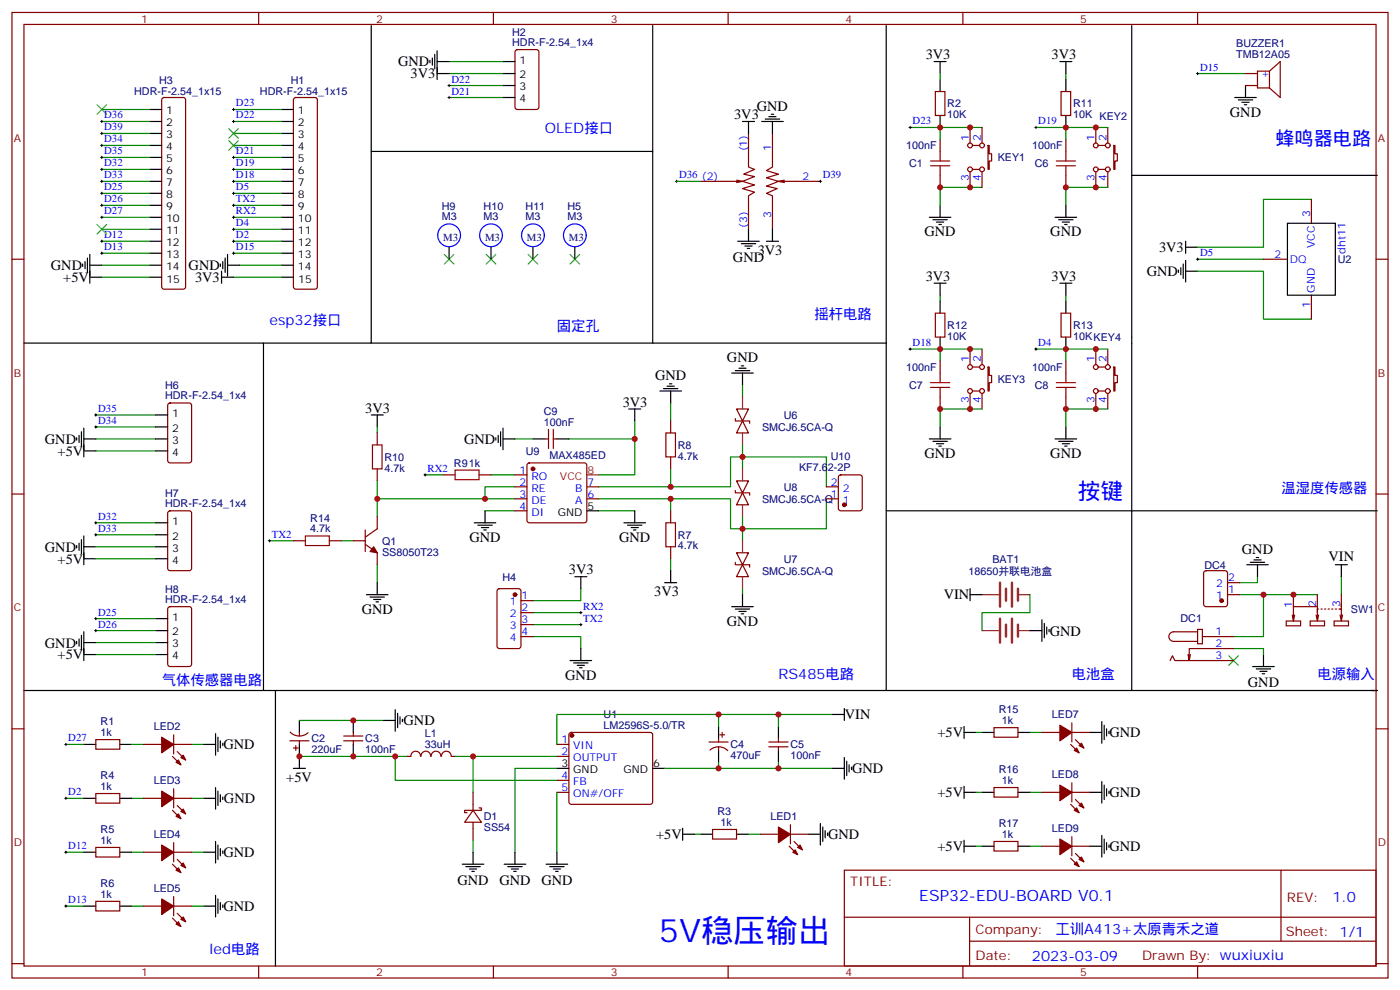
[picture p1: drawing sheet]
<svg xmlns="http://www.w3.org/2000/svg" width="412mm" height="292mm" viewBox="0 0 412 292" stroke-linecap="round" stroke-linejoin="round" font-family="sans-serif">
<g fill="none" stroke="#870000" stroke-width=".35">
<path d="M3.5 3.7h405.4v284.3h-405.4zM7.1 7.2h398.2v277.3h-398.2zM76.2 3.7v3.5M145.3 3.7v3.5M151.9 14.8l.5-.2h5.6l.7 .4v16.5l-.4 .7h-5.9l-.7-.4v-16.5zM214.5 3.7v3.5M283.6 3.7v3.5M352.8 3.7v3.5M47.9 28.9l.4-.2h5.7l.5 .2 .2 .5v55.1l-.3 .5-.4 .2h-5.7l-.5-.3-.2-.4v-55.1zM86.7 28.9l.4-.2h5.7l.5 .2 .2 .5v55.1l-.2 .5-.5 .2h-5.7l-.5-.3-.2-.4v-55.1zM220.5 39.3v9.9l1.7 .7-3.1 1.4 3.1 .7-3.5 1.4 3.5 1.1-3.5 1 3.5 1.1-1.7 1v9.9M227.5 39.3v9.9l-1.7 1 3.5 1.1-3.5 1.1 3.5 1-3.5 1.4 3.2 .7-3.2 1.4 1.7 .7v9.9"/>
<path d="M275.5 27h2.8v7h-2.8zM285.8 37.5v4.6M289.3 37.5v4.6M312.6 27h2.8v7h-2.8zM322.8 37.5v4.6M326.3 37.5v4.6M366.9 21.7h3.5M366.9 25.2h3.5M373.9 21l3.2-2.9v10.6l-3.2-2.8M373.9 21v4.9M373.9 21h-3.5v4.9h3.5M206.4 53.4h12.3"/>
<path d="M217 53.1l1.7 .3M218.7 53.4l-1.7 .4M229.3 53.4h12.4M229.3 53.4l1.8 .4M231.1 53.1l-1.8 .3M276.9 41.1v3.5M276.9 51.6v3.6M285.8 50.6v4.6M286.5 49.9h2.1M286.5 42.8h2.1M289.3 50.6v4.6M291 42.8h.4v2.5h.7v2.1h-.7v2.5h-.4z"/>
<path d="M314 41.1v3.5M314 51.6v3.6M322.8 50.6v4.6M323.5 49.9h2.1M323.5 42.8h2.1M326.3 50.6v4.6M328.1 42.8h.3v2.5h.7v2.1h-.7v2.5h-.3zM386.3 58.7v7.1M3.5 76.3h3.6M372.2 76.3h7M405.3 76.3h3.6M275.5 92.2h2.8v7.1h-2.8z"/>
<path d="M312.6 92.2h2.8v7.1h-2.8zM386.3 86.9v7.1M49.6 118.9l.5-.2h5.6l.7 .4v16.5l-.4 .7h-5.9l-.7-.4v-16.5zM276.9 106.3v3.6M276.9 116.9v3.5M285.8 102.8v4.6M285.8 115.9v4.5M286.5 115.1h2.1M286.5 108.1h2.1M289.3 102.8v4.6M289.3 115.9v4.5M291 108.1h.4v2.5h.7v2.1h-.7v2.4h-.4z"/>
<path d="M314 106.3v3.6M314 116.9v3.5M322.8 102.8v4.6M322.8 115.9v4.5M323.5 115.1h2.1M323.5 108.1h2.1M326.3 102.8v4.6M326.3 115.9v4.5M328.1 108.1h.3v2.5h.7v2.1h-.7v2.4h-.3zM111.1 127.5v3.5M111.1 138.1v3.5M130.5 139.8h3.6"/>
<path d="M141.1 139.8h3.5M151.7 139.8h3.5M155.5 136.5l.4-.2h16.3l.5 .2 .2 .5v16.2l-.3 .5-.4 .3h-16.3l-.5-.3-.2-.5v-16.2zM160.5 129.3h1.1M161.6 126.4v5.7M163 126.4v5.7M163 129.3h1M197.6 124v3.5M197.6 134.5v3.6M216.6 123.3v.7h4.2v.7M217 120.4h3.5l-1.8 3.6zM218.7 124l1.8 3.5h-3.5z"/>
<path d="M3.5 145.5h3.6M49.6 150.6l.5-.2h5.6l.7 .5v16.5l-.4 .6-5.9 .1-.7-.5v-16.5zM86.4 159.2h3.6M97 159.2h3.5M104.1 159.2h3.5M107.6 156.1v6.3M111.1 152.2v3.5l-3.5 2.5M151.7 143.4h3.5M151.7 146.9h3.5M151.7 150.4h3.5M172.9 143.4h3.5M172.9 146.9h3.5"/>
<path d="M197.6 150.4v3.6M216.6 144.4v.7h4.2v.7M217 141.6h3.5l-1.8 3.5zM218.7 145.1l1.8 3.6h-3.5zM243.4 143.4h3.5M243.4 146.9h3.5M247.2 140l.4-.2h5.7l.6 .5 .1 9.4-.5 .7h-5.9l-.6-.4-.1-9.5zM405.3 145.5h3.6M49.6 178.9l.5-.3h5.6l.7 .5v16.5l-.4 .6-5.9 .1-.7-.5v-16.4zM107.6 160.3l3.5 2.5v3.5M146.6 173.6l.5-.2h5.7l.6 .4 .1 16.5-.5 .6-5.9 .1-.6-.5-.1-16.4zM153.5 176.9h3.5"/>
<path d="M197.6 161v3.5M216.6 165.6v.7h4.2v.7M217 162.8h3.5l-1.8 3.5zM218.7 166.3l1.8 3.5h-3.5zM354.8 168.3l.4-.2h5.7l.6 .4 .1 9.4-.5 .7h-5.9l-.6-.4-.1-9.4zM361.6 175.1h3.5M361.6 171.6h3.5M381 175.1v3.5M388.1 178.6h-7.1v4.3M388.1 175.1v5.3M388.4 179.4h-.3v2.8M389.1 179.4h.4"/>
<path d="M390.2 179.4h.3M391.2 179.4h.4M392.3 179.4h.3M393.3 179.4h.4M394.4 179.4h.7v2.8M395.1 175.1v4.4M153.5 187.5h3.5M153.5 180.4h3.5M153.5 183.9h3.5M344.7 194.5l.7-1.4 .7 1.4h17.3M350.7 192.8l-.4 1.7M352.8 185.3h1.4v4.3h-1.4z"/>
<path d="M352.8 186.1h-7.1a1.41 1.41 0 0 0-1.4 1.4 1.41 1.41 0 0 0 1.4 1.4h7.1M354.2 187.5h9.2M363.4 191h-13.1v3.5l-.3-1.7M378.9 182.9h4.2v1.4h-4.2zM380.6 181.1l.4 1.8M381.4 181.1l-.4 1.8M385.9 182.9h4.3v1.4h-4.3zM387.7 181.1l.4 1.8 .3-1.8M393 182.9h4.2v1.4h-4.2zM394.8 181.1l.3 1.8 .4-1.8M3.5 214.6h3.6M28.2 217.8h7.1v2.8h-7.1z"/>
<path d="M42.3 219.2h5.3M51.2 219.2h5.2M51.2 216.4v5.6M85.4 218.2h5.6M85.5 215.6a3.8 3.8 0 0 0 5.2 .2M87.1 219.6v1.4M88.2 215.7v1M88.2 218.2v1M101.2 218.2h5.7M101.2 216.7h5.7M104.1 215.7v1M104.1 218.2v1"/>
<path d="M164 219.2h3.6M167.8 215.9l.5-.2h23.3l.5 .2 .2 .5v19.7l-.3 .5-.4 .3h-23.3l-.5-.3-.2-.5v-19.7zM208.8 218.5h5.7M211.7 217.5v1M211.7 219.9v1.1M212 216.4h1.4M212.7 215.7v1.4M226.5 218.5h5.6M226.5 219.9h5.6M229.3 217.5v1M229.3 219.9v1.1M292.8 214.3h7.1v2.8h-7.1z"/>
<path d="M306.9 215.7h5.3M315.4 219.2l2.5 2.5M315.7 215.7h5.3M315.7 212.9v5.6M316.8 217.8l2.5 2.5M405.3 214.6h3.6M28.2 233.7h7.1v2.8h-7.1zM42.3 235.1h5.3M50.8 238.6l2.5 2.5M50.8 222.7l2.5 2.5M51.2 235.1h5.2M51.2 232.3v5.6"/>
<path d="M52.2 237.2l2.5 2.5M52.2 221.3l2.5 2.5M86.4 220.3h1.4M119.9 222.7h1.1M121 222.7a1.41 1.41 0 0 1 1.5-1.5 1.41 1.41 0 0 1 1.4 1.5M124 222.7a1.41 1.41 0 0 1 1.4-1.5 1.41 1.41 0 0 1 1.4 1.5M127 222.7a1.41 1.41 0 0 1 1.4-1.5 1.41 1.41 0 0 1 1.4 1.5M130.1 222.7a1.41 1.41 0 0 1 1.4-1.5 1.41 1.41 0 0 1 1.4 1.5M133 222.7h1.1M139.3 238.6l2.5 3.5h-4.9zM139.3 233.3v5.3M141.1 237.9h.7v.7h-4.9v.7h.7"/>
<path d="M164 222.7h3.6M164 229.8h3.6M164 233.3h3.6M209.1 220.9a3.8 3.8 0 0 1 5.3 .2M292.8 231.9h7.1v2.8h-7.1zM306.9 233.3h5.3M315.4 236.9l2.5 2.4M315.7 233.3h5.3M315.7 230.5v5.6M316.8 235.4l2.5 2.5M28.2 249.6h7.1v2.8h-7.1zM42.3 251h5.3"/>
<path d="M50.8 254.5l2.5 2.5M51.2 248.1v5.7M51.2 251h5.2M52.2 253.1l2.5 2.5M139.3 242.1v5.3M209.9 244.3h7.1v2.8h-7.1zM224 245.7h5.3M232.5 249.2l2.4 2.5M232.8 245.7h5.3M232.8 242.9v5.6M233.9 247.8l2.5 2.5M248.7 256.3h156.6v28.2h-156.6z"/>
<path d="M292.8 247.8h7.1v2.8h-7.1zM306.9 249.2h5.3M315.4 252.7l2.5 2.5M315.7 246.4v5.6M315.7 249.2h5.3M316.8 251.3l2.5 2.5M377.3 256.3v20.9M28.2 265.4h7.1v2.9h-7.1zM42.3 266.8h5.3M50.8 270.4l2.5 2.4M51.2 264v5.7M51.2 266.8h5.2"/>
<path d="M52.2 269l2.5 2.4M248.7 270.1h156.5M285.6 277.2h119.6M285.6 270.1v14.1M3.5 283.8h3.6M76.2 284.5v3.5M145.3 284.5v3.5M214.5 284.5v3.5M283.6 284.5v3.5M352.8 284.5v3.5M405.3 283.8h3.6"/>
<circle cx="285.8" cy="49.9" r=".71"/>
<circle cx="285.8" cy="42.8" r=".71"/>
<circle cx="289.3" cy="49.9" r=".71"/>
<circle cx="289.3" cy="42.8" r=".71"/>
<circle cx="322.8" cy="42.8" r=".71"/>
<circle cx="322.8" cy="49.9" r=".71"/>
<circle cx="326.3" cy="42.8" r=".71"/>
<circle cx="326.3" cy="49.9" r=".71"/>
<circle cx="285.8" cy="115.1" r=".71"/>
<circle cx="285.8" cy="108.1" r=".71"/>
<circle cx="289.3" cy="115.1" r=".71"/>
<circle cx="289.3" cy="108.1" r=".71"/>
<circle cx="322.8" cy="115.1" r=".71"/>
<circle cx="322.8" cy="108.1" r=".71"/>
<circle cx="326.3" cy="115.1" r=".71"/>
<circle cx="326.3" cy="108.1" r=".71"/>
</g>
<g fill="none" stroke="#000" stroke-width=".35">
<path d="M109.4 7.5v93.5h-102.3M126.6 17.8v.7M127.4 17.1v2.1M128.1 16v4.2M128.8 18.1h3.5M128.8 15v8.4M148.2 18.1h3.5M192.3 7.5v93.5M261.1 7.5v93.5M275.2 18.1h3.5M276.9 18.1v3.6M312.2 18.1h3.5"/>
<path d="M314 18.1v3.6M333.4 7.5v195.8h-72.3M44.1 32.2h3.5M44.1 35.8h3.5M44.1 39.3h3.5M82.9 32.2h3.5M82.9 35.8h3.5M82.9 39.3h3.5M128.8 21.7h3.5M148.2 21.7h3.5M148.2 25.2h3.5M148.2 28.7h3.5"/>
<path d="M218.7 35.8h3.5M220.5 35.8v3.5M224.4 35.8h6.3M225.4 35.1h4.3M226.5 34.4h2.1M227.2 33.7h.7M227.5 35.8v3.5M276.9 23.4v3.6M276.9 34v3.5M314 23.4v3.6M314 34v3.5M363.7 28.7h6.4"/>
<path d="M364.8 29.4h4.2M365.8 30.1h2.1M366.5 30.8h.7M366.9 25.2v3.5M44.1 42.8h3.5M44.1 46.4h3.5M44.1 49.9h3.5M44.1 53.4h3.5M44.1 56.9h3.5M82.9 42.8h3.5M82.9 46.4h3.5M82.9 49.9h3.5"/>
<path d="M82.9 53.4h3.5M82.9 56.9h3.5M109.4 44.6h82.9M333.4 51.6h72.3M24.3 77.8v.7M25 77v2.2M25.8 76v4.2M26.5 78.1h3.5M26.5 74.9v8.5M44.1 60.5h3.5M44.1 64h3.5M44.1 67.5h3.5"/>
<path d="M44.1 71h3.5M44.1 74.6h3.5M44.1 78.1h3.5M64.9 77.8v.7M65.3 79.9v3.5M65.6 77v2.2M66.3 76v4.2M67 78.1h3.6M67 74.9v6.4M82.9 60.5h3.5M82.9 64h3.5M82.9 67.5h3.5"/>
<path d="M82.9 71h3.5M82.9 74.6h3.5M82.9 78.1h3.5M132.3 72.8v3.5M144.6 72.8v3.5M157 72.8v3.5M169.3 72.8v3.5M217.3 71h6.4M218.4 71.8h4.2M219.4 72.5h2.1M220.1 73.2h.7M220.5 67.5v3.5"/>
<path d="M225.8 71h3.5M227.5 67.5v3.5M273.8 64h6.3M274.8 64.7h4.2M275.9 65.4h2.1M276.6 66.1h.7M276.9 60.5v3.5M310.8 64h6.3M311.9 64.7h4.2M312.9 65.4h2.1M313.6 66.1h.7M314 60.5v3.5"/>
<path d="M347.1 79.5v.7M347.8 78.8v2.1M348.5 77.8v4.2M349.2 79.9h3.6M349.2 71v3.6M349.2 76.7v6.3M349.2 72.8h3.6M379.2 65.8h14.1v21.1h-14.1zM26.5 81.6h3.5M44.1 81.6h3.5M65.3 81.6h3.5M82.9 81.6h3.5"/>
<path d="M275.2 83.4h3.5M276.9 83.4v3.5M276.9 88.7v3.5M276.9 99.3v3.5M312.2 83.4h3.5M314 83.4v3.5M314 88.7v3.5M314 99.3v3.5M77.6 101v102.3M109.4 101h151.7M194.4 115.1h6.3M195.4 114.4h4.3"/>
<path d="M196.5 113.7h2.1M197.2 113h.7M197.6 115.1v3.6M215.5 109.9h6.4M216.6 109.1h4.2M217.7 108.4h2.1M218.4 107.7h.7M218.7 109.9v3.5M261.1 101v49.4h144.6M22.6 128.9v.7M23.3 128.2v2.1M24 127.1v4.3"/>
<path d="M24.7 129.3h3.5M24.7 132.8h3.5M24.7 126.1v8.4M45.9 129.3h3.5M45.9 132.8h3.5M45.9 122.2h3.5M45.9 125.7h3.5M109.4 122.2h3.5M111.1 122.2v3.5M146 128.9v.7M146.8 128.2v2.1M147.5 127.1v4.3"/>
<path d="M148.2 129.3h3.5M148.2 126.1v6.3M157 129.3h3.5M164 129.3h3.6M185.2 120.4h3.5M187 120.4v3.6M273.8 129.3h6.3M274.8 130h4.2M275.9 130.7h2.1M276.6 131.4h.7M276.9 125.7v3.6M310.8 129.3h6.3"/>
<path d="M311.9 130h4.2M312.9 130.7h2.1M313.6 131.4h.7M314 125.7v3.6M23.3 159.9v2.2M24 158.9v4.2M24.7 157.8v8.5M45.9 154h3.5M45.9 157.5h3.5M139.7 154h6.3M140.8 154.7h4.2M141.8 155.4h2.1"/>
<path d="M142.5 156.1h.7M142.9 150.4v3.6M172.9 150.4h3.5M183.8 154h6.3M184.9 154.7h4.2M185.9 155.4h2.1M186.6 156.1h.7M187 150.4v3.6M261.1 150.4v52.9h-254M22.6 160.7v.7M24.7 164.5h3.5M24.7 161h3.5"/>
<path d="M45.9 164.5h3.5M45.9 161h3.5M107.9 175.1h6.4M109 175.8h4.2M110.1 176.5h2.1M110.8 177.2h.7M111.1 171.6v3.5M169.3 169.8h3.6M171.1 169.8v3.6M195.8 171.6h3.5M197.6 168.1v3.5M215.5 178.6h6.4"/>
<path d="M216.6 179.4h4.2M218.7 175.1v3.5M285.8 175.1h3.5M285.8 173.4v3.5M367.2 166.3h6.4M368.3 165.6h4.2M369.4 164.9h2.1M370.1 164.2h.7M370.4 166.3v3.5M393.3 166.3h3.6M395.1 166.3v3.5M22.6 188.9v.7"/>
<path d="M23.3 188.2v2.1M24 187.1v4.2M24.7 186.1v8.4M24.7 189.2h3.5M24.7 192.8h3.5M45.9 185.7h3.5M45.9 182.2h3.5M45.9 189.2h3.5M45.9 192.8h3.5M167.9 194.5h6.4M169 195.2h4.2M170 195.9h2.2"/>
<path d="M170.7 196.6h.7M171.1 191v3.5M217.7 180.1h2.1M218.4 180.8h.7M303.4 185.7h3.5M306.9 182.5v6.4M307.6 183.6v4.2M308.3 184.6v2.2M309 185.3v.8M369 196.3h6.4M370.1 197h4.2M371.1 197.7h2.1"/>
<path d="M371.8 198.4h.7M372.2 192.8v3.5M24.7 219.2h3.5M35.3 219.2h3.5M60 219.2h3.5M63.5 216v6.4M64.2 217.1v4.2M64.9 218.2v2.1M65.6 218.9v.7M81.1 203.3v81.2M88.2 212.2v3.5M88.2 219.2v7.1"/>
<path d="M104.1 212.2v3.5M104.1 219.2v3.5M112.9 212.2h3.5M116.4 209v6.3M117.1 210v4.3M117.8 211.1v2.1M118.5 211.8v.7M211.7 213.9v3.6M229.3 213.9v3.6M245.2 210.4h3.5M248.7 208.6v3.6M284 215.7h3.5"/>
<path d="M284 213.9v3.6M289.3 215.7h3.5M299.9 215.7h3.5M321 215.7h3.6M324.6 212.5v6.4M325.3 213.6v4.2M326 214.6v2.1M326.7 215.3v.7M333.4 203.3h72.3h-1.8M24.7 235.1h3.5M35.3 235.1h3.5M60 235.1h3.5"/>
<path d="M63.5 231.9v6.4M64.2 233v4.2M64.9 234v2.1M65.6 234.7v.7M86.4 226.3h3.6M164 226.3h3.6M192.3 226.3h3.5M211.7 221v3.5M229.3 221v3.5M245.2 226.3h3.5M248.7 223.1v6.3M249.4 224.2v4.2"/>
<path d="M250.1 225.2v2.1M250.8 225.9v.7M284 231.6v3.5M284 233.3h3.5M289.3 233.3h3.5M299.9 233.3h3.5M321 233.3h3.6M324.6 230.2v6.3M325.3 231.2v4.2M326 232.3v2.1M326.7 233v.7M24.7 251h3.5"/>
<path d="M35.3 251h3.5M60 251h3.5M63.5 247.8v6.3M64.2 248.8v4.3M64.9 249.9v2.1M65.6 250.6v.7M136.2 254.5h6.3M137.2 255.2h4.3M138.3 255.9h2.1M139 256.6h.7M139.3 251v3.5M148.5 254.5h6.4"/>
<path d="M149.6 255.2h4.2M150.6 255.9h2.2M151.3 256.6h.7M151.7 251v3.5M160.9 254.5h6.3M161.9 255.2h4.3M163 255.9h2.1M163.7 256.6h.7M164 251v3.5M201.1 245.7h3.5M201.1 243.9v3.5M206.4 245.7h3.5"/>
<path d="M217 245.7h3.5M238.1 245.7h3.6M241.7 242.5v6.3M242.4 243.6v4.2M243.1 244.6v2.1M243.8 245.3v.7M284 247.4v3.6M284 249.2h3.5M289.3 249.2h3.5M299.9 249.2h3.5M321 249.2h3.6M324.6 246v6.4"/>
<path d="M325.3 247.1v4.2M326 248.1v2.2M326.7 248.8v.8M24.7 266.8h3.5M35.3 266.8h3.5M60 266.8h3.5M63.5 263.7v6.3M64.2 264.7v4.3M64.9 265.8v2.1M65.6 266.5v.7"/>
</g>
<g fill="none" stroke="#008700" stroke-width=".35">
<path d="M132.3 18.1h15.9M30 32.2h14.1M30 35.8h14.1M30 39.3h14.1M68.8 32.2h14.1M68.8 35.8h14.1M68.8 39.3h14.1M132.3 21.7h15.9M132.3 25.2h15.9M132.3 28.7h15.9M268.1 37.5h21.2M276.9 21.7v1.7"/>
<path d="M276.9 37.5v3.6M305.2 37.5h21.1M314 21.7v1.7M314 37.5v3.6M352.8 21.7h14.1M30 42.8h14.1M30 56.9h14.1M30 53.4h14.1M30 49.9h14.1M30 46.4h14.1M68.8 42.8h14.1M68.8 56.9h14.1"/>
<path d="M68.8 53.4h14.1M68.8 49.9h14.1M68.8 46.4h14.1M199.3 53.4h7.1M289.3 55.2h-12.4v5.3M326.3 55.2h-12.3v5.3M386.3 58.7h-14.1v14.1h-19.4M30 71h14.1M30 67.5h14.1M30 64h14.1M30 60.5h14.1M30 78.1h14.1"/>
<path d="M30 74.6h14.1M68.8 71h14.1M68.8 67.5h14.1M68.8 64h14.1M68.8 60.5h14.1M68.8 74.6h14.1M70.6 78.1h12.3M352.8 79.9h19.4v14.1h14.1M352.8 76.3h19.4M30 81.6h14.1M68.8 81.6h14.1M276.9 86.9v1.8"/>
<path d="M314 86.9v1.8M197.6 118.7v5.3M218.7 113.4v3.5M268.1 102.8h21.2M276.9 102.8v3.5M305.2 102.8h21.1M314 102.8v3.5M28.2 132.8h17.7M28.2 129.3h17.7M28.2 125.7h17.7M28.2 122.2h17.7M111.1 125.7v1.8"/>
<path d="M125.2 139.8h5.3M144.6 139.8h7.1M151.7 129.3h5.3M187 129.3v10.5h-10.6M187 124v5.3h-19.4M197.6 138.1v5.3h-21.2M218.7 131v7.1M289.3 120.4h-12.4v5.3M326.3 120.4h-12.3v5.3M28.2 157.5h17.7M28.2 154h17.7M79.4 159.2h7"/>
<path d="M100.5 159.2h3.6M111.1 146.9h40.6M111.1 141.6v10.6M142.9 150.4h8.8M151.7 143.4h-8.8v3.5M176.4 146.9h21.2v3.5M176.4 150.4h10.6M197.6 146.9h17.6v8.8h28.2v-8.8M197.6 143.4h17.6v-8.9h28.2v8.9M218.7 152.2v7M28.2 164.5h17.7M28.2 161h17.7"/>
<path d="M111.1 166.3v5.3M171.1 173.4v3.5h-14.1M197.6 164.5v3.6M218.7 173.4v1.7M303.4 175.1v5.3h-14.1v5.3M365.1 175.1h7.1v12.4h-8.8M370.4 169.8v1.8h-5.3M372.2 175.1h15.9M395.1 169.8v5.3M28.2 192.8h17.7M28.2 182.2h17.7M28.2 185.7h17.7"/>
<path d="M28.2 189.2h17.7M157 187.5h14.1v3.5M157 183.9h14.1M157 180.4h14.1M363.4 191h8.8v1.8M19.4 219.2h5.3M38.8 219.2h3.5M56.4 219.2h3.6M88.2 212.2h24.7M211.7 210.4v3.5M229.3 210.4v3.5M245.2 210.4h-81.2v8.8"/>
<path d="M287.5 215.7h1.8M303.4 215.7h3.5M19.4 235.1h5.3M38.8 235.1h3.5M56.4 235.1h3.6M88.2 222.7h31.7M116.4 222.7v7.1h47.6M134.1 222.7h29.9M139.3 222.7v10.6M164 226.3h-12.3v24.7M164 233.3v17.7M195.8 226.3h49.4"/>
<path d="M211.7 224.5v1.8M229.3 224.5v1.8M287.5 233.3h1.8M303.4 233.3h3.5M19.4 251h5.3M38.8 251h3.5M56.4 251h3.6M139.3 247.4v3.6M204.6 245.7h1.8M220.5 245.7h3.5M287.5 249.2h1.8M303.4 249.2h3.5"/>
<path d="M19.4 266.8h5.3M38.8 266.8h3.5M56.4 266.8h3.6"/>
</g>
<g fill="none" stroke="#a10000" stroke-width=".35">
<path d="M274.1 48.8h5.7M274.1 47.4h5.7M276.9 44.6v2.8M276.9 48.8v2.8M311.1 48.8h5.7M311.1 47.4h5.7M314 44.6v2.8M314 48.8v2.8M274.1 114.1h5.7M274.1 112.7h5.7M276.9 109.9v2.8M276.9 114.1v2.8"/>
<path d="M311.1 114.1h5.7M311.1 112.7h5.7M314 109.9v2.8M314 114.1v2.8M109.7 131h2.8v7.1h-2.8zM134.1 138.4h7v2.9h-7zM196.1 127.5h2.9v7h-2.9zM90 157.8h7v2.9h-7zM196.1 154h2.9v7h-2.9z"/>
</g>
<g fill="none" stroke="#000" stroke-width=".29">
<path d="M29.6 35.8h.7M29.6 39.3h.7M30 35.4v.7M30 38.9v.8M68.4 32.2h.7M68.4 35.8h.7M68.8 31.9v.7M68.8 35.4v.7M131.9 25.2h.7M131.9 28.7h.7M132.3 24.8v.7M132.3 28.4v.7"/>
<path d="M267.8 37.5h.7M268.1 37.2v.7M304.8 37.5h.7M305.2 37.2v.7M352.4 21.7h.7M352.8 21.3v.7M29.6 56.9h.7M29.6 53.4h.7M29.6 49.9h.7M29.6 46.4h.7M29.6 42.8h.7M30 42.5v.7"/>
<path d="M30 46v.7M30 49.5v.7M30 53.1v.7M30 56.6v.7M68.4 56.9h.7M68.4 53.4h.7M68.4 49.9h.7M68.4 46.4h.7M68.8 46v.7M68.8 49.5v.7M68.8 53.1v.7M68.8 56.6v.7"/>
<path d="M199 53.4h.7M199.3 53.1v.7M241.3 53.4h.7M241.7 53.1v.7M29.6 60.5h.7M29.6 64h.7M29.6 74.6h.7M29.6 71h.7M30 60.1v.7M30 63.6v.7M30 70.7v.7M30 74.2v.7"/>
<path d="M68.4 60.5h.7M68.4 64h.7M68.4 74.6h.7M68.4 71h.7M68.4 67.5h.7M68.8 60.1v.7M68.8 63.6v.7M68.8 67.2v.7M68.8 70.7v.7M68.8 74.2v.7M352.4 76.3h.7M352.8 76v.7"/>
<path d="M267.8 102.8h.7M268.1 102.4v.8M304.8 102.8h.7M305.2 102.4v.8M27.9 125.7h.7M27.9 122.2h.7M28.2 121.8v.8M28.2 125.4v.7M124.9 139.8h.7M125.2 139.5v.7M27.9 154h.7M27.9 157.5h.7"/>
<path d="M28.2 153.6v.7M28.2 157.1v.7M79 159.2h.7M79.4 158.9v.7M27.9 182.2h.7M27.9 185.7h.7M28.2 181.8v.7M28.2 185.3v.8M170.7 183.9h.7M170.7 180.4h.7M171.1 180.1v.7M171.1 183.6v.7"/>
<path d="M19 219.2h.8M19.4 218.9v.7M19 235.1h.8M19.4 234.7v.7M19 251h.8M19.4 250.6v.7M19 266.8h.8M19.4 266.5v.7"/>
</g>
<g fill="none" stroke="#3c3" stroke-width=".35">
<path d="M28.6 30.8l2.8 2.9M31.4 30.8l-2.8 2.9M67.4 37.9l2.8 2.8M70.2 37.9l-2.8 2.8M67.4 41.4l2.8 2.8M70.2 41.4l-2.8 2.8M28.6 66.1l2.8 2.8M31.4 66.1l-2.8 2.8M130.9 74.9l2.8 2.9M133.7 74.9l-2.8 2.9M143.2 74.9l2.8 2.9M146 74.9l-2.8 2.9"/>
<path d="M155.6 74.9l2.8 2.9M158.4 74.9l-2.8 2.9M167.9 74.9l2.8 2.9M170.7 74.9l-2.8 2.9M361.9 193.1l2.9 2.8M364.8 193.1l-2.9 2.8"/>
</g>
<g fill="#870000" stroke="#870000" stroke-width=".35">
<path d="M110.1 161l1 1.8-2.1-.4z"/>
<path d="M53.3 239l.7-.7 .7 1.4z"/>
<path d="M51.9 240.4l.7-.7 .7 1.4z"/>
<path d="M47.6 233l3.6 2.1-3.6 2.5z"/>
<path d="M53.3 254.8l.7-.7 .7 1.5z"/>
<path d="M51.9 256.3l.7-.7 .7 1.4z"/>
<path d="M47.6 248.8l3.6 2.2-3.6 2.4z"/>
<path d="M53.3 270.7l.7-.7 .7 1.4z"/>
<path d="M52.6 271.4l.7 1.4-1.4-.7z"/>
<path d="M47.6 264.7l3.6 2.1-3.6 2.5z"/>
<path d="M53.3 223.1l.7-.7 .7 1.4z"/>
<path d="M51.9 224.5l.7-.7 .7 1.4z"/>
<path d="M47.6 217.1l3.6 2.1-3.6 2.5z"/>
<path d="M234.9 249.6l.8-.8 .7 1.5z"/>
<path d="M233.5 251l.7-.7 .7 1.4z"/>
<path d="M229.3 243.6l3.5 2.1-3.5 2.4z"/>
<path d="M318.6 218.9l.7 1.4-1.4-.7z"/>
<path d="M317.1 220.3l.8 1.4-1.5-.7z"/>
<path d="M312.2 213.6l3.5 2.1-3.5 2.5z"/>
<path d="M317.9 237.2l.7-.7 .7 1.4z"/>
<path d="M317.1 237.9l.8 1.4-1.5-.7z"/>
<path d="M312.2 231.2l3.5 2.1-3.5 2.5z"/>
<path d="M317.9 253.1l.7-.7 .7 1.4z"/>
<path d="M317.1 253.8l.8 1.4-1.5-.7z"/>
<path d="M312.2 247.1l3.5 2.1-3.5 2.5z"/>
<circle cx="168.5" cy="216.6" r=".53"/>
<circle cx="359.8" cy="176.9" r=".53"/>
<circle cx="157" cy="138.1" r=".53"/>
<circle cx="248.7" cy="148.7" r=".53"/>
<circle cx="151.7" cy="175.1" r=".53"/>
</g>
<path d="M218.7 116.9v3.5M218.7 127.5v3.5M218.7 138.1v3.5M218.7 148.7v3.5M218.7 159.2v3.6M218.7 169.8v3.6M289.3 175.1h4.9M299.9 175.1h3.5M289.3 185.7h4.9M299.9 185.7h3.5" fill="none" stroke="#8c2424" stroke-width=".35"/>
<path d="M294.6 171.6v7M296.3 173.4v3.5M298.1 171.6v7M299.9 173.4v3.5M294.6 182.2v7M296.3 183.9v3.6M298.1 182.2v7M299.9 183.9v3.6" fill="none" stroke="#8c2424" stroke-width=".71"/>
<path d="M172.9 139.8h3.5" fill="none" stroke="#f00" stroke-width=".35"/>
<g fill="none" stroke="#00f" stroke-width=".35">
<circle cx="132.3" cy="69.3" r="3.4"/>
<circle cx="144.6" cy="69.3" r="3.4"/>
<circle cx="157" cy="69.3" r="3.4"/>
<circle cx="169.3" cy="69.3" r="3.4"/>
</g>
<g fill="#c00">
<circle cx="276.9" cy="37.5" r=".88"/>
<circle cx="276.9" cy="55.2" r=".88"/>
<circle cx="139.3" cy="222.7" r=".88"/>
<circle cx="229.3" cy="226.3" r=".88"/>
<circle cx="211.7" cy="210.4" r=".88"/>
<circle cx="229.3" cy="210.4" r=".88"/>
<circle cx="104.1" cy="212.2" r=".88"/>
<circle cx="104.1" cy="222.7" r=".88"/>
<circle cx="88.2" cy="222.7" r=".88"/>
<circle cx="116.4" cy="222.7" r=".88"/>
<circle cx="381" cy="175.1" r=".88"/>
<circle cx="372.2" cy="175.1" r=".88"/>
<circle cx="285.8" cy="37.5" r=".88"/>
<circle cx="285.8" cy="55.2" r=".88"/>
<circle cx="322.8" cy="55.2" r=".88"/>
<circle cx="322.8" cy="37.5" r=".88"/>
<circle cx="314" cy="55.2" r=".88"/>
<circle cx="314" cy="37.5" r=".88"/>
<circle cx="285.8" cy="120.4" r=".88"/>
<circle cx="285.8" cy="102.8" r=".88"/>
<circle cx="276.9" cy="120.4" r=".88"/>
<circle cx="276.9" cy="102.8" r=".88"/>
<circle cx="322.8" cy="120.4" r=".88"/>
<circle cx="322.8" cy="102.8" r=".88"/>
<circle cx="314" cy="120.4" r=".88"/>
<circle cx="314" cy="102.8" r=".88"/>
<circle cx="218.7" cy="155.7" r=".88"/>
<circle cx="197.6" cy="146.9" r=".88"/>
<circle cx="218.7" cy="134.5" r=".88"/>
<circle cx="197.6" cy="143.4" r=".88"/>
<circle cx="187" cy="129.3" r=".88"/>
<circle cx="142.9" cy="146.9" r=".88"/>
<circle cx="111.1" cy="146.9" r=".88"/>
<circle cx="211.7" cy="226.3" r=".88"/>
</g>
<text font-size="9.5" fill="#00f" x="194" y="277.4">5V稳压输出</text>
<text font-size="6.7" fill="#00f" x="317.5" y="146.9">按键</text>
<text font-size="5.6" fill="#00f" x="375.7" y="42.8">蜂鸣器电路</text>
<text font-size="4.6" fill="#00f" x="270.8" y="265.3">ESP32-EDU-BOARD V0.1</text>
<g font-size="4.2">
<text x="272.7" y="17.4">3V3</text>
<text x="309.7" y="17.4">3V3</text>
<text x="117.3" y="19.5">GND</text>
<text x="120.9" y="23.1">3V3</text>
<text x="216.3" y="35.1">3V3</text>
<text x="223" y="32.5">GND</text>
<text x="362.3" y="34.4">GND</text>
<text x="272.3" y="69.6">GND</text>
<text x="309.4" y="69.6">GND</text>
<text x="215.9" y="77.1">GND</text>
<text x="223.2" y="75">3V3</text>
<text x="341.4" y="74.2">3V3</text>
<text x="15" y="79.6">GND</text>
<text x="18.6" y="83">+5V</text>
<text x="55.6" y="79.6">GND</text>
<text x="57.4" y="83">3V3</text>
<text x="272.7" y="82.7">3V3</text>
<text x="309.7" y="82.7">3V3</text>
<text x="337.8" y="81.4">GND</text>
<text x="214.1" y="106.6">GND</text>
<text x="193" y="111.9">GND</text>
<text x="183.4" y="119.7">3V3</text>
<text x="107.6" y="121.5">3V3</text>
<text x="13.2" y="130.7">GND</text>
<text x="136.7" y="130.7">GND</text>
<text x="17" y="134.2">+5V</text>
<text x="272.3" y="134.9">GND</text>
<text x="309.4" y="134.9">GND</text>
<text x="138.3" y="159.6">GND</text>
<text x="182.4" y="159.6">GND</text>
<text x="13.2" y="162.5">GND</text>
<text x="17" y="165.9">+5V</text>
<text x="365.8" y="163.2">GND</text>
<text x="391.4" y="165.1">VIN</text>
<text x="167.6" y="169.1">3V3</text>
<text x="192.7" y="175.5">3V3</text>
<text x="278" y="176.5">VIN</text>
<text x="106.5" y="180.8">GND</text>
<text x="214.1" y="184.3">GND</text>
<text x="13.2" y="190.7">GND</text>
<text x="309.2" y="187.2">GND</text>
<text x="17" y="194.2">+5V</text>
<text x="166.5" y="200.2">GND</text>
<text x="367.6" y="202.4">GND</text>
<text x="118.9" y="213.6">GND</text>
<text x="248.9" y="211.9">VIN</text>
<text x="65.8" y="220.7">GND</text>
<text x="276.2" y="217.1">+5V</text>
<text x="326.8" y="217.2">GND</text>
<text x="251" y="227.8">GND</text>
<text x="84.3" y="230.3">+5V</text>
<text x="66" y="236.5">GND</text>
<text x="276.2" y="234.7">+5V</text>
<text x="326.8" y="234.8">GND</text>
<text x="193.3" y="247.1">+5V</text>
<text x="243.9" y="247.2">GND</text>
<text x="276.2" y="250.6">+5V</text>
<text x="326.8" y="250.7">GND</text>
<text x="65.8" y="252.4">GND</text>
<text x="134.8" y="260.6">GND</text>
<text x="147.1" y="260.6">GND</text>
<text x="159.5" y="260.6">GND</text>
<text x="65.8" y="268.3">GND</text>
</g>
<g font-size="4.2" fill="#00f">
<text x="160.5" y="39.3">OLED接口</text>
<text x="79.4" y="95.7">esp32接口</text>
<text x="239.9" y="94">摇杆电路</text>
<text x="164" y="97.5">固定孔</text>
<text x="377.5" y="145.1">温湿度传感器</text>
<text x="47.6" y="201.6">气体传感器电路</text>
<text x="229.3" y="199.8">RS485电路</text>
<text x="315.7" y="199.8">电池盒</text>
<text x="388.1" y="199.8">电源输入</text>
<text x="392.5" y="265.5">1.0</text>
<text x="310.9" y="275.1">工训A413+太原青禾之道</text>
<text x="61.7" y="281">led电路</text>
<text x="304" y="282.9">2023-03-09</text>
</g>
<g font-size="3.9" fill="#800">
<text x="250.5" y="260.8">TITLE:</text>
<text x="379.1" y="265.5">REV:</text>
<text x="287.4" y="275">Company:</text>
<text x="378.7" y="275.7">Sheet: 1/1</text>
<text x="287.4" y="282.7">Date:</text>
<text x="336.4" y="282.8">Drawn By: wuxiuxiu</text>
</g>
<g font-size="3.2" fill="#800">
<text x="41.6" y="6.7">1</text>
<text x="110.8" y="6.7">2</text>
<text x="179.9" y="6.7">3</text>
<text x="249.1" y="6.7">4</text>
<text x="318.2" y="6.7">5</text>
<text x="4.1" y="41.8">A</text>
<text x="405.9" y="41.8">A</text>
<text x="4.1" y="110.9">B</text>
<text x="405.9" y="110.9">B</text>
<text x="4.1" y="180.1">C</text>
<text x="405.9" y="180.1">C</text>
<text x="4.1" y="249.2">D</text>
<text x="405.9" y="249.2">D</text>
<text x="41.6" y="287.5">1</text>
<text x="110.8" y="287.5">2</text>
<text x="179.9" y="287.5">3</text>
<text x="249.1" y="287.5">4</text>
<text x="318.2" y="287.5">5</text>
</g>
<g font-size="3.2" fill="#000080">
<text x="150.9" y="10.6">H2</text>
<text x="150.9" y="13.5">HDR-F-2.54_1x4</text>
<text x="364.1" y="17.1">TMB12A05</text>
<text x="364.2" y="13.9">BUZZER1</text>
<text x="39.5" y="28.1">HDR-F-2.54_1x15</text>
<text x="46.9" y="24.6">H3</text>
<text x="76.6" y="28.1">HDR-F-2.54_1x15</text>
<text x="85.7" y="24.6">H1</text>
<text x="279" y="34.8">10K</text>
<text x="279.1" y="31.6">R2</text>
<text x="316.1" y="34.8">10K KEY2</text>
<text x="316.1" y="31.6">R11</text>
<text x="267" y="44">100nF</text>
<text x="293.9" y="47.5">KEY1</text>
<text x="304" y="44">100nF</text>
<text x="267.8" y="49.3">C1</text>
<text x="304.8" y="49.3">C6</text>
<text x="130.1" y="64.9">M3</text>
<text x="130.1" y="61.9">H9</text>
<text x="142.5" y="64.9">M3</text>
<text x="142.5" y="61.9">H10</text>
<text x="154.8" y="64.9">M3</text>
<text x="154.8" y="61.9">H11</text>
<text x="167.2" y="64.9">M3</text>
<text x="167.2" y="61.9">H5</text>
<text x="130.5" y="71">M3</text>
<text x="142.9" y="71">M3</text>
<text x="155.2" y="71">M3</text>
<text x="167.6" y="71">M3</text>
<text x="394.1" y="77.5">U2</text>
<text x="279" y="100">10K</text>
<text x="279.1" y="96.9">R12</text>
<text x="316.1" y="100">10KKEY4</text>
<text x="316.1" y="96.9">R13</text>
<text x="267" y="109.2">100nF</text>
<text x="293.9" y="112.7">KEY3</text>
<text x="304" y="109.2">100nF</text>
<text x="48.6" y="117.6">HDR-F-2.54_1x4</text>
<text x="48.6" y="114.6">H6</text>
<text x="267.8" y="114.5">C7</text>
<text x="304.8" y="114.5">C8</text>
<text x="160.2" y="125.4">100nF</text>
<text x="160.2" y="122.2">C9</text>
<text x="230.9" y="123.3">U6</text>
<text x="224.5" y="126.9">SMCJ6.5CA-Q</text>
<text x="113.2" y="135.7">R10</text>
<text x="133.7" y="137.5">R91k</text>
<text x="154.9" y="133.9">U9</text>
<text x="161.9" y="135">MAX485ED</text>
<text x="199.7" y="135.3">4.7k</text>
<text x="199.7" y="132.2">R8</text>
<text x="244.7" y="135.6">U10</text>
<text x="113.2" y="138.8">4.7k</text>
<text x="235.4" y="138.8">KF7.62-2P</text>
<text x="48.6" y="149.4">HDR-F-2.54_1x4</text>
<text x="48.6" y="146.3">H7</text>
<text x="224.5" y="148">SMCJ6.5CA-Q</text>
<text x="230.9" y="144.5">U8</text>
<text x="91.4" y="153.7">R14</text>
<text x="91.4" y="156.8">4.7k</text>
<text x="112.5" y="160.4">Q1</text>
<text x="199.7" y="161.8">4.7k</text>
<text x="199.7" y="158.6">R7</text>
<text x="112.5" y="163.6">SS8050T23</text>
<text x="230.9" y="165.7">U7</text>
<text x="292.3" y="165.7">BAT1</text>
<text x="354.8" y="167.5">DC4</text>
<text x="148" y="171">H4</text>
<text x="224.5" y="169.2">SMCJ6.5CA-Q</text>
<text x="285.3" y="169.2">18650并联电池盒</text>
<text x="48.6" y="177.6">HDR-F-2.54_1x4</text>
<text x="48.6" y="174.6">H8</text>
<text x="347.7" y="183.3">DC1</text>
<text x="397.9" y="180.5">SW1</text>
<text x="29.6" y="213.6">R1</text>
<text x="45.3" y="215.1">LED2</text>
<text x="177.8" y="214.6">LM2596S-5.0/TR</text>
<text x="177.8" y="211.4">U1</text>
<text x="294.2" y="210">R15</text>
<text x="295.1" y="213.3">1k</text>
<text x="309.9" y="211.5">LED7</text>
<text x="29.6" y="216.7">1k</text>
<text x="91.7" y="221.8">220uF</text>
<text x="91.7" y="218.6">C2</text>
<text x="107.6" y="221.8">100nF</text>
<text x="107.6" y="218.6">C3</text>
<text x="125.2" y="220.2">33uH</text>
<text x="125.2" y="217">L1</text>
<text x="215.2" y="220.3">C4</text>
<text x="232.8" y="220.3">C5</text>
<text x="215.2" y="223.5">470uF</text>
<text x="232.8" y="223.5">100nF</text>
<text x="294.2" y="227.7">R16</text>
<text x="29.6" y="232.6">1k</text>
<text x="29.6" y="229.4">R4</text>
<text x="45.3" y="230.9">LED3</text>
<text x="295.1" y="230.9">1k</text>
<text x="309.9" y="229.2">LED8</text>
<text x="29.6" y="245.3">R5</text>
<text x="142.5" y="244.7">SS54</text>
<text x="142.5" y="241.5">D1</text>
<text x="211.3" y="240">R3</text>
<text x="212.2" y="243.3">1k</text>
<text x="227" y="241.5">LED1</text>
<text x="294.2" y="243.6">R17</text>
<text x="309.9" y="245.1">LED9</text>
<text x="29.6" y="248.5">1k</text>
<text x="45.3" y="246.8">LED4</text>
<text x="295.1" y="246.8">1k</text>
<text x="29.6" y="261.2">R6</text>
<text x="45.3" y="262.7">LED5</text>
<text x="29.6" y="264.4">1k</text>
</g>
<g font-size="3.2">
<text x="153" y="18.8">1</text>
<text x="153" y="23.1">2</text>
<text x="153" y="26.6">3</text>
<text x="48.9" y="33.7">1</text>
<text x="87.7" y="33.7">1</text>
<text x="153" y="30.1">4</text>
<text x="48.9" y="37.2">2</text>
<text x="48.9" y="40.7">3</text>
<text x="87.7" y="37.2">2</text>
<text x="87.7" y="40.7">3</text>
<text x="48.9" y="44.2">4</text>
<text x="48.9" y="47.8">5</text>
<text x="87.7" y="44.2">4</text>
<text x="87.7" y="47.8">5</text>
<text x="48.9" y="51.3">6</text>
<text x="87.7" y="51.3">6</text>
<text x="48.9" y="54.8">7</text>
<text x="48.9" y="58.3">8</text>
<text x="87.7" y="54.8">7</text>
<text x="87.7" y="58.3">8</text>
<text x="48.9" y="61.9">9</text>
<text x="48.9" y="65.4">10</text>
<text x="87.7" y="61.9">9</text>
<text x="87.7" y="65.4">10</text>
<text x="48.9" y="68.9">11</text>
<text x="87.7" y="68.9">11</text>
<text x="48.9" y="72.5">12</text>
<text x="48.9" y="76">13</text>
<text x="87.7" y="72.5">12</text>
<text x="87.7" y="76">13</text>
<text x="48.9" y="79.5">14</text>
<text x="49" y="83.4">15</text>
<text x="87.7" y="79.5">14</text>
<text x="87.8" y="83.4">15</text>
<text x="50.7" y="122.9">1</text>
<text x="50.7" y="127.1">2</text>
<text x="50.7" y="130.7">3</text>
<text x="50.7" y="134.2">4</text>
<text x="50.7" y="154.7">1</text>
<text x="164.3" y="151.8">GND</text>
<text x="173" y="150.1">5</text>
<text x="50.7" y="158.9">2</text>
<text x="50.7" y="162.4">3</text>
<text x="50.7" y="165.9">4</text>
<text x="50.7" y="182.9">1</text>
<text x="50.7" y="187.1">2</text>
<text x="50.7" y="190.6">3</text>
<text x="50.7" y="194.2">4</text>
<text x="165.4" y="225.9">3</text>
<text x="168.9" y="227.7">GND</text>
<text x="183.7" y="227.7">GND</text>
<text x="192.4" y="225.9">6</text>
</g>
<g font-size="3.2" fill="#00f">
<text x="353.5" y="20.8">D15</text>
<text x="371.5" y="22.7">+</text>
<text x="133" y="24.3">D22</text>
<text x="133" y="27.8">D21</text>
<text x="30.7" y="34.9">D36</text>
<text x="69.5" y="31.4">D23</text>
<text x="69.5" y="34.9">D22</text>
<text x="30.7" y="41.9">D34</text>
<text x="30.7" y="38.4">D39</text>
<text x="268.8" y="36.7">D23</text>
<text x="285.4" y="41.4" transform="rotate(-90 285.4 41.4)">1</text>
<text x="288.9" y="41.4" transform="rotate(-90 288.9 41.4)">2</text>
<text x="305.9" y="36.7">D19</text>
<text x="322.4" y="41.4" transform="rotate(-90 322.4 41.4)">1</text>
<text x="326" y="41.4" transform="rotate(-90 326 41.4)">2</text>
<text x="30.7" y="45.5">D35</text>
<text x="69.5" y="45.5">D21</text>
<text x="220.1" y="44.6" transform="rotate(-90 220.1 44.6)">(1)</text>
<text x="227.2" y="44.6" transform="rotate(-90 227.2 44.6)">1</text>
<text x="30.7" y="52.5">D33</text>
<text x="30.7" y="49">D32</text>
<text x="69.5" y="52.5">D18</text>
<text x="69.5" y="49">D19</text>
<text x="200" y="52.5">D36 (2)</text>
<text x="236.4" y="53.1">2</text>
<text x="242.4" y="52.5">D39</text>
<text x="285.4" y="53.3" transform="rotate(-90 285.4 53.3)">3</text>
<text x="288.9" y="53.3" transform="rotate(-90 288.9 53.3)">4</text>
<text x="322.4" y="53.3" transform="rotate(-90 322.4 53.3)">3</text>
<text x="326" y="53.3" transform="rotate(-90 326 53.3)">4</text>
<text x="30.7" y="59.6">D26</text>
<text x="30.7" y="56.1">D25</text>
<text x="69.5" y="56.1">D5</text>
<text x="69.5" y="59.6">TX2</text>
<text x="30.7" y="63.1">D27</text>
<text x="69.5" y="63.1">RX2</text>
<text x="227.2" y="64.2" transform="rotate(-90 227.2 64.2)">3</text>
<text x="385.9" y="64" transform="rotate(-90 385.9 64)">3</text>
<text x="30.7" y="70.2">D12</text>
<text x="69.5" y="66.6">D4</text>
<text x="69.5" y="70.2">D2</text>
<text x="220.1" y="67.1" transform="rotate(-90 220.1 67.1)">(3)</text>
<text x="30.7" y="73.7">D13</text>
<text x="69.5" y="73.7">D15</text>
<text x="353.5" y="75.5">D5</text>
<text x="375.5" y="76">2</text>
<text x="379.9" y="77.4">DQ</text>
<text x="387.3" y="73" transform="rotate(-90 387.3 73)">VCC</text>
<text x="396.3" y="74.7" transform="rotate(-90 396.3 74.7)">dht11</text>
<text x="387.4" y="86.2" transform="rotate(-90 387.4 86.2)">GND</text>
<text x="385.9" y="90.7" transform="rotate(-90 385.9 90.7)">1</text>
<text x="268.8" y="101.9">D18</text>
<text x="305.9" y="101.9">D4</text>
<text x="285.4" y="106.7" transform="rotate(-90 285.4 106.7)">1</text>
<text x="288.9" y="106.7" transform="rotate(-90 288.9 106.7)">2</text>
<text x="322.4" y="106.7" transform="rotate(-90 322.4 106.7)">1</text>
<text x="326" y="106.7" transform="rotate(-90 326 106.7)">2</text>
<text x="285.4" y="118.6" transform="rotate(-90 285.4 118.6)">3</text>
<text x="288.9" y="118.6" transform="rotate(-90 288.9 118.6)">4</text>
<text x="322.4" y="118.6" transform="rotate(-90 322.4 118.6)">3</text>
<text x="326" y="118.6" transform="rotate(-90 326 118.6)">4</text>
<text x="28.9" y="124.8">D34</text>
<text x="28.9" y="121.3">D35</text>
<text x="125.9" y="139">RX2</text>
<text x="153" y="139.5">1</text>
<text x="153" y="143">2</text>
<text x="156.5" y="141.3">RO</text>
<text x="173" y="143">7</text>
<text x="244.8" y="143">2</text>
<text x="153" y="146.5">3</text>
<text x="156.5" y="144.8">RE</text>
<text x="156.5" y="148.3">DE</text>
<text x="169.4" y="144.8">B</text>
<text x="169.4" y="148.3">A</text>
<text x="173" y="146.5">6</text>
<text x="244.8" y="146.5">1</text>
<text x="248.2" y="148.3">1</text>
<text x="248.2" y="144.8">2</text>
<text x="28.9" y="153.1">D32</text>
<text x="153" y="150.1">4</text>
<text x="156.5" y="151.8">DI</text>
<text x="28.9" y="156.6">D33</text>
<text x="80.1" y="158.4">TX2</text>
<text x="358.3" y="173">2</text>
<text x="361.8" y="171.2">2</text>
<text x="150.1" y="178.3">1</text>
<text x="153.6" y="176.5">1</text>
<text x="171.8" y="179.5">RX2</text>
<text x="358.3" y="176.5">1</text>
<text x="361.8" y="174.8">1</text>
<text x="380.6" y="179" transform="rotate(-90 380.6 179)">1</text>
<text x="387.7" y="178.6" transform="rotate(-90 387.7 178.6)">2</text>
<text x="394.8" y="178.6" transform="rotate(-90 394.8 178.6)">3</text>
<text x="28.9" y="181.3">D25</text>
<text x="28.9" y="184.8">D26</text>
<text x="150.1" y="181.8">2</text>
<text x="150.1" y="185.3">3</text>
<text x="153.6" y="180.1">2</text>
<text x="153.6" y="183.6">3</text>
<text x="171.8" y="183.1">TX2</text>
<text x="150.1" y="188.9">4</text>
<text x="153.6" y="187.1">4</text>
<text x="358.1" y="187.1">1</text>
<text x="358.1" y="190.6">2</text>
<text x="358.1" y="194.2">3</text>
<text x="20.1" y="218.3">D27</text>
<text x="165.4" y="218.9">1</text>
<text x="168.9" y="220.6">VIN</text>
<text x="165.4" y="222.4">2</text>
<text x="168.9" y="224.2">OUTPUT</text>
<text x="165.4" y="229.4">4</text>
<text x="165.4" y="233">5</text>
<text x="168.9" y="231.2">FB</text>
<text x="20.1" y="234.2">D2</text>
<text x="168.9" y="234.7">ON#/OFF</text>
<text x="20.1" y="250.1">D12</text>
<text x="20.1" y="266">D13</text>
</g>
<g font-size="3.2" fill="#f00">
<text x="165" y="141.3">VCC</text>
<text x="173" y="139.5">8</text>
</g>
</svg>
